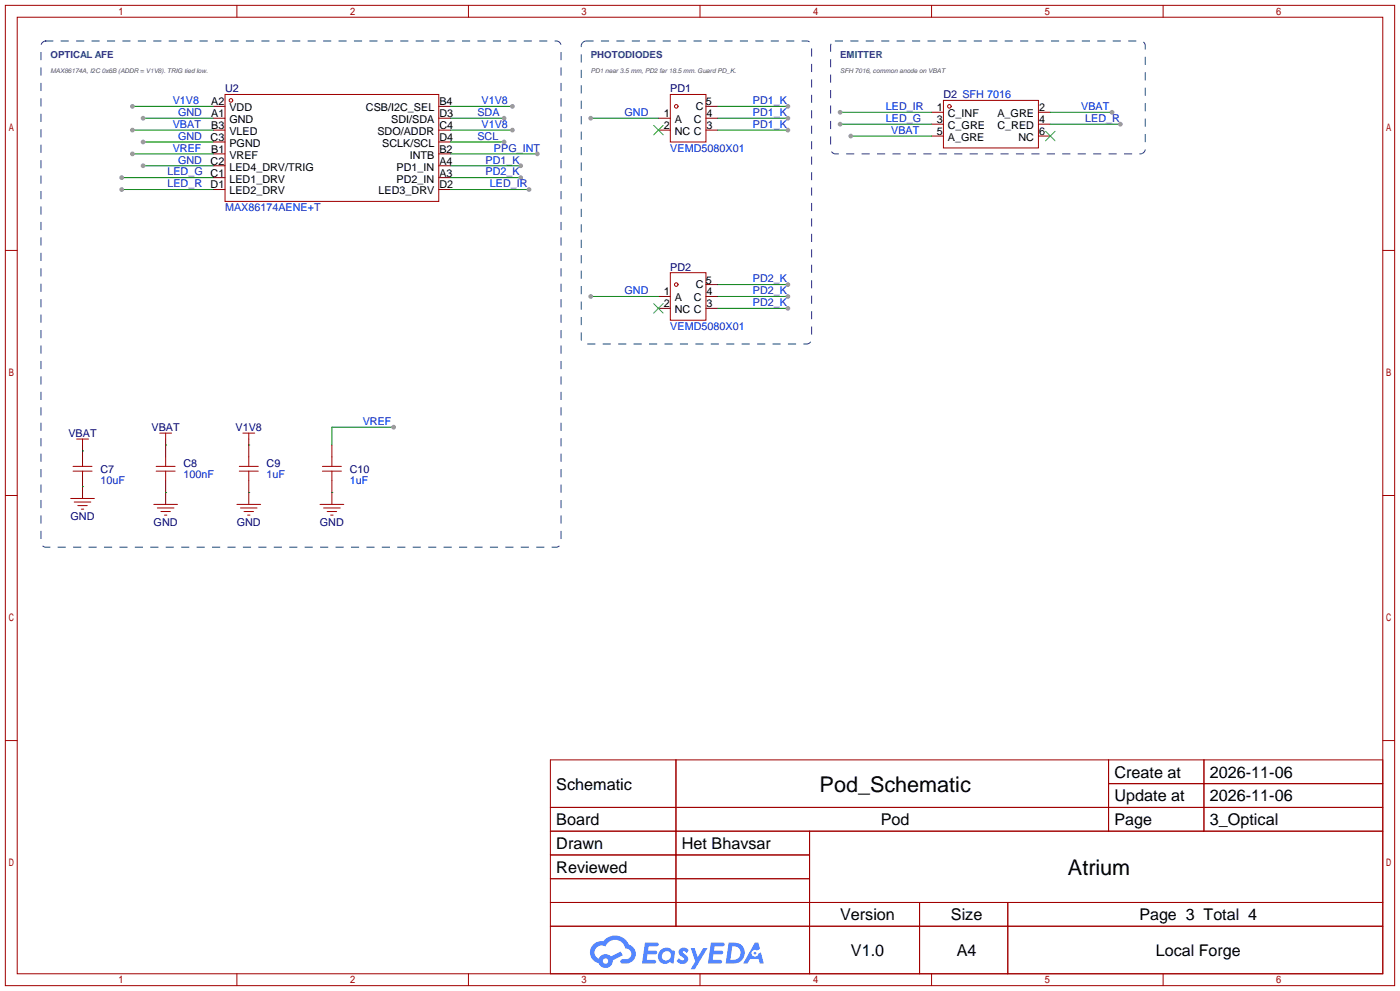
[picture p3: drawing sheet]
<svg xmlns="http://www.w3.org/2000/svg" width="299mm" height="212mm" viewBox="0 0 299 212" stroke-linecap="round" stroke-linejoin="round" font-family="sans-serif">
<g fill="none" stroke="#a10000" stroke-width=".21">
<path d="M1.1 1.1h297.2v209.6h-297.2zM3.7 3.7h292.1v204.5h-292.1zM50.7 1.1v2.6M100.2 1.1v2.6M149.7 1.1v2.6M199.3 1.1v2.6M248.8 1.1v2.6M1.1 53.5h2.6M295.8 53.5h2.5M1.1 105.9h2.6M295.8 105.9h2.5M1.1 158.3h2.6"/>
<path d="M295.8 158.3h2.5M117.7 162.4h178.1v45.8h-178.1zM117.7 172.6h178.1M117.7 177.7h178.1M144.6 162.4v35.6M173.2 177.7v30.5M237.1 162.4v15.3M237.1 167.5h58.7M257.5 162.4v15.3M117.7 182.8h55.5M117.7 192.9h178.1M117.7 187.8h55.5"/>
<path d="M117.7 198h178.1M196.7 192.9v15.3M215.6 192.9v15.3M50.7 208.2v2.5M100.2 208.2v2.5M149.7 208.2v2.5M199.3 208.2v2.5M248.8 208.2v2.5"/>
</g>
<g fill="#5487ff">
<path d="M145.5 202.8a1.3 1.3 0 0 1 1.8 .3l-.4 .6a.54 .54 0 0 0-.9-.2l.1 .2a1.28 1.28 0 0 1 .8 2 1.53 1.53 0 0 1-2.2-.3l.5-.6 .8 .5a.31 .31 0 0 0 .4-.3 .31 .31 0 0 0-.3-.3 1.12 1.12 0 0 1-.6-1.9z"/>
<path d="M147.7 202.7h.9l.7 1.9 1.1-1.9h.9l-2.7 4.5h-.9l1-1.7z"/>
<path d="M138 201.5h1.6a1.31 1.31 0 0 1 1.2 .2 .4 .4 0 0 1-.3 .6h-1.8l-.1 .9h1.6a.4 .4 0 0 1 .4 .4 .4 .4 0 0 1-.4 .4h-1.7l-.2 1.2h1.4a.46 .46 0 0 1 .5 .1 .46 .46 0 0 1 .1 .5l-.3 .2h-2.7z"/>
<path d="M152.1 201.5h1.6a1.32 1.32 0 0 1 1.3 .2 .39 .39 0 0 1-.4 .6h-1.7l-.2 .9h1.7a.4 .4 0 0 1 .3 .4 .4 .4 0 0 1-.4 .4h-1.7l-.2 1.2h1.4a.46 .46 0 0 1 .5 .1 .46 .46 0 0 1 .1 .5l-.3 .2h-2.7z"/>
<path d="M161.5 201.5h.7l.4 1.3-.7 .4a.75 .75 0 0 0-1.1 .3 .75 .75 0 0 0 .5 1 .75 .75 0 0 0 .9-.6l.6-.3 .6 2.4h-.9l-.2-1h-1.9l-.5 1h-.9z"/>
<path d="M155.9 201.5l-.7 4.5h1.5a2.27 2.27 0 0 0 2.6-2.3 2.27 2.27 0 0 0-2.7-2.2zM156.6 202.3a1.5 1.5 0 0 1 1.8 1.5 1.5 1.5 0 0 1-1.9 1.4h-.3z"/>
<path d="M141.3 203.1a1.6 1.6 0 0 0-.3 2.3 1.6 1.6 0 0 0 2.3 .2l.8 .4 .3-2.5-.2-.3h-.4a1.58 1.58 0 0 0-2.5-.1zM141.9 203.6a.98 .98 0 0 1 1.6 .5 .98 .98 0 0 1-1.1 1.2 .94 .94 0 0 1-.8-.6 .94 .94 0 0 1 .3-1.1z"/>
<path d="M126.9 201.9a2.37 2.37 0 0 0 1.2 4 1.54 1.54 0 0 0 1.7 1 1.54 1.54 0 0 0 1.3-1.6l2.1-1.1-.5-.8-2 1.1a1.57 1.57 0 0 0-2.6 .4 1.5 1.5 0 0 1-.8-2.1 1.5 1.5 0 0 1 2.2-.5 2.23 2.23 0 0 1 2.3-1.4 2.23 2.23 0 0 1 2 1.8 1.16 1.16 0 0 1 1.2 1.1 1.16 1.16 0 0 1-1 1.3h-.7a.47 .47 0 0 0-.6 .3 .47 .47 0 0 0 .4 .6 2.17 2.17 0 0 0 2.5-1 2.17 2.17 0 0 0-.3-2.7l-.8-.4a3.2 3.2 0 0 0-5.4-.7l-1.2 .1zM129 205.4a.58 .58 0 0 1 1.1 0 .58 .58 0 0 1-1.1 0z"/>
<circle cx="161.5" cy="203.8" r=".28"/>
</g>
<g fill="none" stroke="#a10000" stroke-width=".21">
<path d="M48.1 20.2h45.8v22.9h-45.8zM143.4 20.2h7.6v10.2h-7.6zM201.8 21.5h20.3v10.1h-20.3zM143.4 58.3h7.6v10.2h-7.6zM15.6 99.7h4.1M17.7 98.9v.8M33.4 99.7h4.1M35.4 97.7v2M51.2 99.7h4M53.2 97.7v2M69 99.7h4M71 97.7v2"/>
<path d="M15.6 100.7h4.1M17.7 100.7v.8M33.4 100.7h4.1M35.4 100.7v2M51.2 100.7h4M53.2 100.7v2M69 100.7h4M71 100.7v2"/>
<circle cx="49.4" cy="21.5" r=".38"/>
<circle cx="144.7" cy="22.7" r=".38"/>
<circle cx="203.1" cy="22.7" r=".38"/>
<circle cx="144.7" cy="60.8" r=".38"/>
</g>
<g fill="none" stroke="#870000" stroke-width=".21">
<path d="M45.6 22.7h2.5M45.6 25.3h2.5M45.6 27.8h2.5M45.6 30.4h2.5M45.6 32.9h2.5M45.6 35.4h2.5M45.6 38h2.5M93.9 22.7h2.5M93.9 25.3h2.5M93.9 27.8h2.5M93.9 30.4h2.5M93.9 32.9h2.5"/>
<path d="M93.9 35.4h2.5M93.9 38h2.5M140.8 25.3h2.6M140.8 27.8h2.6M151 22.7h2.5M151 25.3h2.5M151 27.8h2.5M199.3 24h2.5M199.3 29.1h2.5M199.3 26.5h2.5M222.1 24h2.6M222.1 29.1h2.6"/>
<path d="M222.1 26.5h2.6M45.6 40.5h2.5M93.9 40.5h2.5M140.8 63.4h2.6M140.8 65.9h2.6M151 63.4h2.5M151 65.9h2.5M151 60.8h2.5M17.7 96.4v2.5M35.4 95.1v2.6M53.2 95.1v2.6M71 95.1v2.6"/>
<path d="M17.7 101.5v2.5M35.4 102.7v2.6M53.2 102.7v2.6M71 102.7v2.6"/>
</g>
<path d="M139.8 26.8l2.1 2M141.9 26.8l-2.1 2M223.6 28.1l2.1 2M225.7 28.1l-2.1 2M139.8 64.9l2.1 2M141.9 64.9l-2.1 2" fill="none" stroke="#3c3" stroke-width=".21"/>
<path d="M9.8 8.8h109.2a1.02 1.02 0 0 1 1 1v106.2a1.09 1.09 0 0 1-1 1h-109.2a1.09 1.09 0 0 1-1-1v-106.2a1.09 1.09 0 0 1 1-1M125.3 8.8h47.3a1.02 1.02 0 0 1 1 1v62.7a1.09 1.09 0 0 1-1 1h-47.3a1.09 1.09 0 0 1-1-1v-62.7a1.09 1.09 0 0 1 1-1M178.7 8.8h65.3a1.02 1.02 0 0 1 1 1v22.1a1.09 1.09 0 0 1-1 1h-65.3a1.09 1.09 0 0 1-1-1v-22.1a1.09 1.09 0 0 1 1-1" fill="none" stroke="#1f4f78" stroke-width=".21" stroke-dasharray="1.5 1.8"/>
<path d="M96.4 22.7h13.2" fill="none" stroke="#008700" stroke-width=".21"/>
<circle cx="109.6" cy="22.7" r=".51" fill="#999"/>
<path d="M96.4 25.3h11.4" fill="none" stroke="#008700" stroke-width=".21"/>
<circle cx="107.8" cy="25.3" r=".51" fill="#999"/>
<path d="M96.4 27.8h13.2" fill="none" stroke="#008700" stroke-width=".21"/>
<circle cx="109.6" cy="27.8" r=".51" fill="#999"/>
<path d="M96.4 30.4h11.4" fill="none" stroke="#008700" stroke-width=".21"/>
<circle cx="107.8" cy="30.4" r=".51" fill="#999"/>
<path d="M96.4 32.9h18.5" fill="none" stroke="#008700" stroke-width=".21"/>
<circle cx="114.9" cy="32.9" r=".51" fill="#999"/>
<path d="M96.4 35.4h15" fill="none" stroke="#008700" stroke-width=".21"/>
<circle cx="111.4" cy="35.4" r=".51" fill="#999"/>
<path d="M96.4 38h15" fill="none" stroke="#008700" stroke-width=".21"/>
<circle cx="111.4" cy="38" r=".51" fill="#999"/>
<path d="M96.4 40.5h16.8" fill="none" stroke="#008700" stroke-width=".21"/>
<circle cx="113.2" cy="40.5" r=".51" fill="#999"/>
<path d="M26 40.5h19.6" fill="none" stroke="#008700" stroke-width=".21"/>
<circle cx="26" cy="40.5" r=".51" fill="#999"/>
<path d="M26 38h19.6" fill="none" stroke="#008700" stroke-width=".21"/>
<circle cx="26" cy="38" r=".51" fill="#999"/>
<path d="M30.6 35.4h15" fill="none" stroke="#008700" stroke-width=".21"/>
<circle cx="30.6" cy="35.4" r=".51" fill="#999"/>
<path d="M28.3 32.9h17.3" fill="none" stroke="#008700" stroke-width=".21"/>
<circle cx="28.3" cy="32.9" r=".51" fill="#999"/>
<path d="M30.6 30.4h15" fill="none" stroke="#008700" stroke-width=".21"/>
<circle cx="30.6" cy="30.4" r=".51" fill="#999"/>
<path d="M28.3 27.8h17.3" fill="none" stroke="#008700" stroke-width=".21"/>
<circle cx="28.3" cy="27.8" r=".51" fill="#999"/>
<path d="M30.6 25.3h15" fill="none" stroke="#008700" stroke-width=".21"/>
<circle cx="30.6" cy="25.3" r=".51" fill="#999"/>
<path d="M28.3 22.7h17.3" fill="none" stroke="#008700" stroke-width=".21"/>
<circle cx="28.3" cy="22.7" r=".51" fill="#999"/>
<path d="M179.7 24h19.6" fill="none" stroke="#008700" stroke-width=".21"/>
<circle cx="179.7" cy="24" r=".51" fill="#999"/>
<path d="M179.7 26.5h19.6" fill="none" stroke="#008700" stroke-width=".21"/>
<circle cx="179.7" cy="26.5" r=".51" fill="#999"/>
<path d="M224.7 26.5h14.9" fill="none" stroke="#008700" stroke-width=".21"/>
<circle cx="239.6" cy="26.5" r=".51" fill="#999"/>
<path d="M182 29.1h17.3" fill="none" stroke="#008700" stroke-width=".21"/>
<circle cx="182" cy="29.1" r=".51" fill="#999"/>
<path d="M224.7 24h13.2" fill="none" stroke="#008700" stroke-width=".21"/>
<circle cx="237.9" cy="24" r=".51" fill="#999"/>
<path d="M126.4 25.3h14.4" fill="none" stroke="#008700" stroke-width=".21"/>
<circle cx="126.4" cy="25.3" r=".51" fill="#999"/>
<path d="M153.5 27.8h15" fill="none" stroke="#008700" stroke-width=".21"/>
<circle cx="168.5" cy="27.8" r=".51" fill="#999"/>
<path d="M153.5 25.3h15" fill="none" stroke="#008700" stroke-width=".21"/>
<circle cx="168.5" cy="25.3" r=".51" fill="#999"/>
<path d="M153.5 22.7h15" fill="none" stroke="#008700" stroke-width=".21"/>
<circle cx="168.5" cy="22.7" r=".51" fill="#999"/>
<path d="M126.4 63.4h14.4" fill="none" stroke="#008700" stroke-width=".21"/>
<circle cx="126.4" cy="63.4" r=".51" fill="#999"/>
<path d="M153.5 65.9h15" fill="none" stroke="#008700" stroke-width=".21"/>
<circle cx="168.5" cy="65.9" r=".51" fill="#999"/>
<path d="M153.5 63.4h15" fill="none" stroke="#008700" stroke-width=".21"/>
<circle cx="168.5" cy="63.4" r=".51" fill="#999"/>
<path d="M153.5 60.8h15" fill="none" stroke="#008700" stroke-width=".21"/>
<circle cx="168.5" cy="60.8" r=".51" fill="#999"/>
<path d="M17.7 95.1v1.3M35.4 93.9v1.2M53.2 93.9v1.2M17.7 104v2.6M35.4 105.3v2.5M53.2 105.3v2.5" fill="none" stroke="#870000" stroke-width=".21"/>
<g fill="none" stroke="#a10000" stroke-width=".21">
<path d="M16.4 93.9h2.5M17.7 93.9v1.2M34.2 92.6h2.5M35.4 92.6v1.3M51.9 92.6h2.6M53.2 92.6v1.3M15.1 106.6h5.1M15.9 107.3h3.5M16.6 108.1h2.1M17.4 108.8h.5M32.9 107.8h5.1M33.7 108.6h3.5"/>
<path d="M34.4 109.3h2M35.2 110.1h.5M50.7 107.8h5.1M51.4 108.6h3.6M52.2 109.3h2M53 110.1h.5"/>
</g>
<path d="M17.7 96.4h.1M35.4 95.1h.1M53.2 95.1h.1M84.2 91.3h-13.2v3.8M17.7 104h.1M35.4 105.3h.1M53.2 105.3h.1" fill="none" stroke="#008700" stroke-width=".21"/>
<circle cx="84.2" cy="91.3" r=".51" fill="#999"/>
<path d="M71 105.3v2.5" fill="none" stroke="#870000" stroke-width=".21"/>
<path d="M68.5 107.8h5M69.2 108.6h3.6M70 109.3h2M70.7 110.1h.5" fill="none" stroke="#a10000" stroke-width=".21"/>
<path d="M71 105.3h.1" fill="none" stroke="#008700" stroke-width=".21"/>
<g font-size="4.6">
<text x="175.3" y="169.4">Pod_Schematic</text>
<text x="228.4" y="187.1">Atrium</text>
</g>
<g font-size="3.5">
<text x="238.4" y="166.2">Create at</text>
<text x="258.8" y="166.2">2026-11-06</text>
<text x="119" y="168.8">Schematic</text>
<text x="238.4" y="171.3">Update at</text>
<text x="258.8" y="171.3">2026-11-06</text>
<text x="119" y="176.4">Board</text>
<text x="188.4" y="176.4">Pod</text>
<text x="258.8" y="176.4">3_Optical</text>
<text x="119" y="181.5">Drawn</text>
<text x="145.9" y="181.5">Het Bhavsar</text>
<text x="119" y="186.6">Reviewed</text>
<text x="179.7" y="196.7">Version</text>
<text x="203.4" y="196.7">Size</text>
<text x="182" y="204.3">V1.0</text>
<text x="204.7" y="204.3">A4</text>
</g>
<g font-size="3.4">
<text x="238.4" y="176.4">Page</text>
<text x="243.7" y="196.7">Page 3 Total 4</text>
<text x="247.3" y="204.3">Local Forge</text>
</g>
<g font-size="2.3" fill="#00f">
<text x="37" y="22.3">V1V8</text>
<text x="103" y="22.3">V1V8</text>
<text x="161" y="22.3">PD1_K</text>
<text x="189.5" y="23.5">LED_IR</text>
<text x="231.3" y="23.5">VBAT</text>
<text x="37" y="27.4">VBAT</text>
<text x="38.1" y="29.9">GND</text>
<text x="38.1" y="24.8">GND</text>
<text x="102.1" y="24.8">SDA</text>
<text x="102.1" y="29.9">SCL</text>
<text x="103" y="27.4">V1V8</text>
<text x="133.6" y="24.8">GND</text>
<text x="161" y="27.4">PD1_K</text>
<text x="161" y="24.8">PD1_K</text>
<text x="189.5" y="26.1">LED_G</text>
<text x="190.6" y="28.6">VBAT</text>
<text x="232.2" y="26.1">LED_R</text>
<text x="37" y="32.4">VREF</text>
<text x="38.1" y="35">GND</text>
<text x="103.9" y="35">PD1_K</text>
<text x="105.7" y="32.4">PPG_INT</text>
<text x="143.4" y="32.4">VEMD5080X01</text>
<text x="35.8" y="40.1">LED_R</text>
<text x="35.8" y="37.5">LED_G</text>
<text x="103.9" y="37.5">PD2_K</text>
<text x="104.8" y="40.1">LED_IR</text>
<text x="48.1" y="45.1">MAX86174AENE+T</text>
<text x="133.6" y="62.9">GND</text>
<text x="161" y="65.5">PD2_K</text>
<text x="161" y="62.9">PD2_K</text>
<text x="161" y="60.4">PD2_K</text>
<text x="143.4" y="70.5">VEMD5080X01</text>
<text x="77.6" y="90.9">VREF</text>
<text x="21.5" y="103.6">10uF</text>
<text x="39.2" y="102.3">100nF</text>
<text x="57" y="102.3">1uF</text>
<text x="74.8" y="103.6">1uF</text>
</g>
<g font-size="2.3">
<text x="45.2" y="22.5">A2</text>
<text x="49.1" y="23.8">VDD</text>
<text x="78.3" y="23.8">CSB/I2C_SEL</text>
<text x="94" y="22.5">B4</text>
<text x="148.8" y="23.5">C</text>
<text x="151" y="22.5">5</text>
<text x="200.4" y="23.8">1</text>
<text x="222.2" y="23.8">2</text>
<text x="45.2" y="27.6">B3</text>
<text x="45.2" y="25">A1</text>
<text x="49.1" y="28.9">VLED</text>
<text x="49.1" y="26.3">GND</text>
<text x="80.7" y="28.9">SDO/ADDR</text>
<text x="83.7" y="26.3">SDI/SDA</text>
<text x="94" y="25">D3</text>
<text x="94" y="27.6">C4</text>
<text x="142" y="25">1</text>
<text x="142" y="27.6">2</text>
<text x="144.3" y="26.3">A</text>
<text x="144.3" y="28.9">NC C</text>
<text x="148.4" y="26.3">C</text>
<text x="151.1" y="27.6">3</text>
<text x="151.1" y="25">4</text>
<text x="200.4" y="26.3">3</text>
<text x="200.4" y="28.9">5</text>
<text x="202.7" y="25">C_INF</text>
<text x="202.7" y="27.6">C_GRE</text>
<text x="213.4" y="27.6">C_RED</text>
<text x="213.4" y="25">A_GRE</text>
<text x="222.2" y="28.9">6</text>
<text x="222.2" y="26.3">4</text>
<text x="45.1" y="35.2">C2</text>
<text x="45.1" y="30.1">C3</text>
<text x="45.2" y="32.7">B1</text>
<text x="49.1" y="33.9">VREF</text>
<text x="49.1" y="31.4">PGND</text>
<text x="81.7" y="31.4">SCLK/SCL</text>
<text x="87.7" y="33.9">INTB</text>
<text x="94" y="30.1">D4</text>
<text x="94" y="32.7">B2</text>
<text x="94" y="35.2">A4</text>
<text x="202.7" y="30.1">A_GRE</text>
<text x="217.8" y="30.1">NC</text>
<text x="45.1" y="40.3">D1</text>
<text x="45.1" y="37.7">C1</text>
<text x="49.1" y="41.6">LED2_DRV</text>
<text x="49.1" y="39">LED1_DRV</text>
<text x="49.1" y="36.5">LED4_DRV/TRIG</text>
<text x="81" y="41.6">LED3_DRV</text>
<text x="84.8" y="36.5">PD1_IN</text>
<text x="84.8" y="39">PD2_IN</text>
<text x="94" y="37.7">A3</text>
<text x="94" y="40.3">D2</text>
<text x="142" y="63.1">1</text>
<text x="142" y="65.7">2</text>
<text x="144.3" y="64.4">A</text>
<text x="148.4" y="64.4">C</text>
<text x="148.8" y="61.6">C</text>
<text x="151" y="60.6">5</text>
<text x="151.1" y="65.7">3</text>
<text x="151.1" y="63.1">4</text>
<text x="144.3" y="67">NC C</text>
</g>
<g font-size="2.3" fill="#000080">
<text x="48.1" y="19.7">U2</text>
<text x="143.4" y="19.7">PD1</text>
<text x="201.8" y="21">D2 SFH 7016</text>
<text x="143.4" y="57.8">PD2</text>
<text x="14.6" y="93.4">VBAT</text>
<text x="32.4" y="92.1">VBAT</text>
<text x="50.4" y="92.1">V1V8</text>
<text x="21.5" y="101">C7</text>
<text x="39.2" y="99.7">C8</text>
<text x="57" y="99.7">C9</text>
<text x="74.8" y="101">C10</text>
<text x="15.1" y="111.2">GND</text>
<text x="32.9" y="112.4">GND</text>
<text x="50.6" y="112.4">GND</text>
<text x="68.4" y="112.4">GND</text>
</g>
<g font-size="2.1" fill="#1f4e79">
<text x="10.8" y="12.4">OPTICAL AFE</text>
<text x="126.4" y="12.4">PHOTODIODES</text>
<text x="179.7" y="12.4">EMITTER</text>
</g>
<g font-size="1.4" fill="#555">
<text x="10.8" y="15.6">MAX86174A, I2C 0x6B (ADDR = V1V8). TRIG tied low.</text>
<text x="126.4" y="15.7">PD1 near 3.5 mm, PD2 far 18.5 mm. Guard PD_K.</text>
<text x="179.7" y="15.7">SFH 7016, common anode on VBAT</text>
</g>
</svg>
